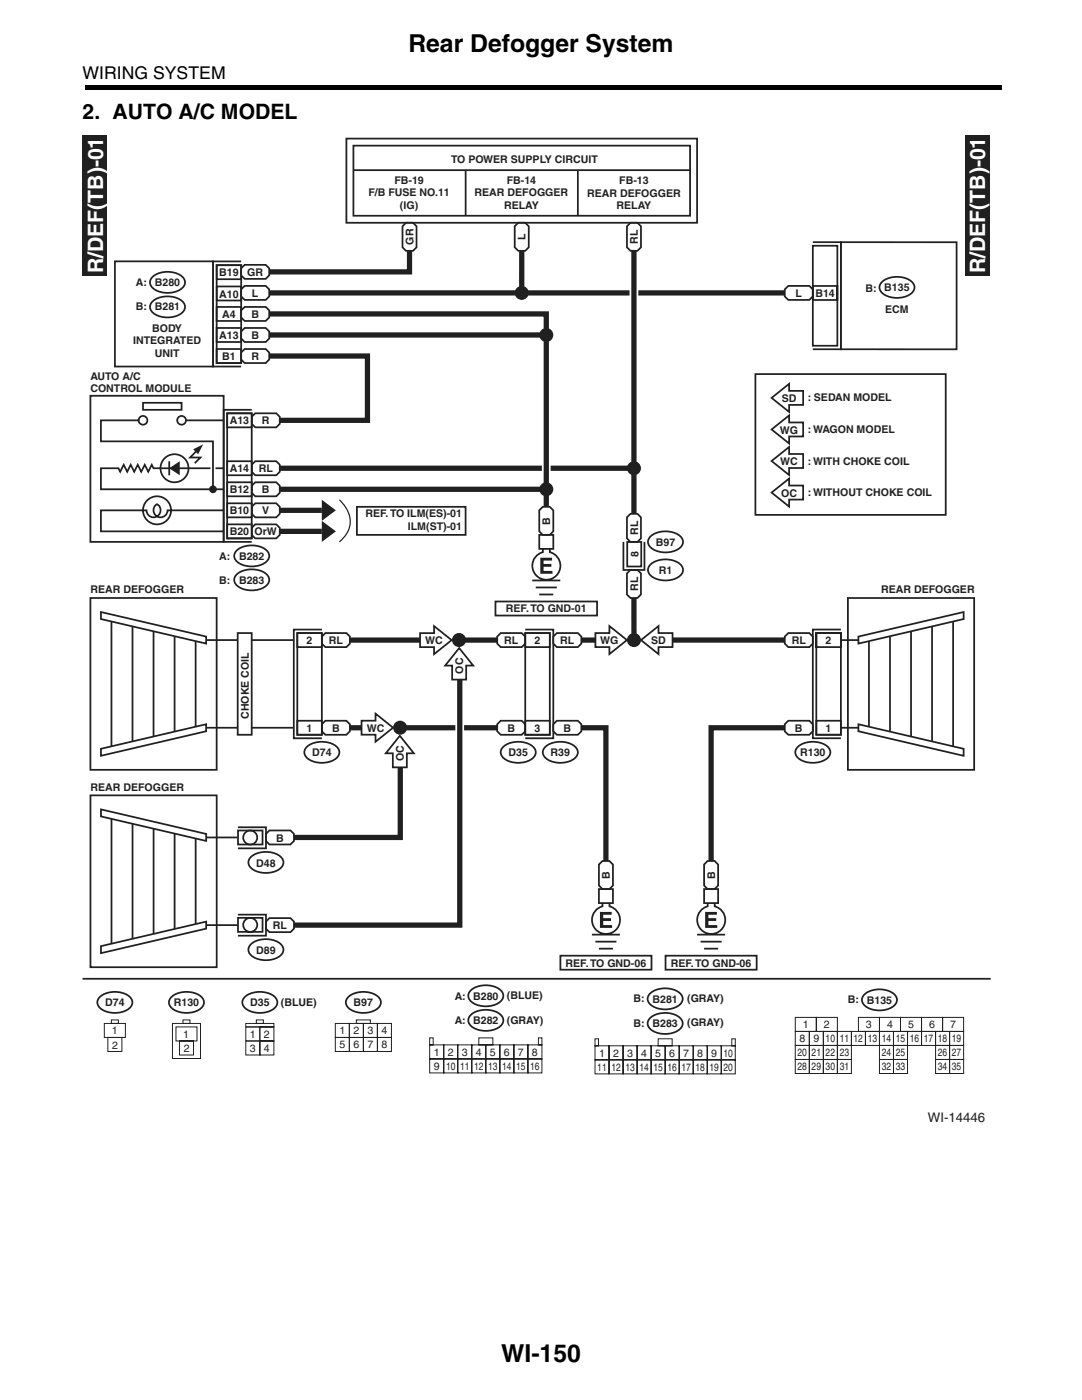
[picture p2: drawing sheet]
<svg xmlns="http://www.w3.org/2000/svg" width="216mm" height="279mm" viewBox="0 0 216 279" stroke-linecap="round" stroke-linejoin="round" font-family="sans-serif">
<path d="M17 17h183v.8h-183z" fill="#000"/>
<path d="M16.5 195.4h181.2" fill="none" stroke="#231f20" stroke-width=".35"/>
<g fill="#231f20">
<path d="M16.5 26.9h4.9v28h-4.9z"/>
<path d="M192.8 26.9h4.9v28h-4.9z"/>
</g>
<path d="M53.7 58.5h102.9M126.5 93.5h-70.7M69.8 145.3h7.2M79.9 145.3h19.3" fill="none" stroke="#231f20" stroke-width="1.1" stroke-linecap="butt"/>
<path d="M41.1 127.8h17.5M41.1 145.3h17.5" fill="none" stroke="#231f20" stroke-width=".35"/>
<path d="M47.4 126.4h2.8v20.3h-2.8z" fill="#fff"/>
<path d="M47.4 126.4h2.8v20.3h-2.8zM119.5 172.6l.7-.7h1.4l.7 .7v4.2l-.7 .7h-1.4l-.7-.7zM19.8 199.2a4.8 4.8 0 0 1 6.3 0 1.63 1.63 0 0 1-1 2.5 4.9 4.9 0 0 1-5.3-.7 1.38 1.38 0 0 1 0-1.8zM111.9 190.8h18.1v2.8h-18.1z" fill="none" stroke="#231f20" stroke-width=".35"/>
<path d="M20.8 204.3h4.2v2.8h-4.2zM21.5 207.1h2.8v2.8h-2.8zM22.2 203.6h1.4v.7h-1.4z" fill="none" stroke="#231f20" stroke-width=".2"/>
<path d="M119.8 182h2.3v.6h-1.7v.7h1.6v.5h-1.6v.9h1.8v.5h-2.4z" fill="#231f20"/>
<path d="M119.5 177.5h2.8v2.8h-2.8zM118.1 186.6h5.6M118.8 188h4.2M119.5 189.4h2.8M120.3 180.3v.6a2.8 2.8 0 0 0-1.6 4.3 2.8 2.8 0 0 0 4.6 0 2.8 2.8 0 0 0-1.6-4.3v-.6" fill="none" stroke="#231f20" stroke-width=".35"/>
<path d="M107.8 111.3h2.4v.6h-1.7v.7h1.6v.5h-1.6v.9h1.8v.5h-2.5z" fill="#231f20"/>
<g fill="none" stroke="#231f20" stroke-width=".35">
<path d="M69.1 27.7h70v16.8h-70zM70.5 29.1h67.2v14h-67.2zM70.5 34h67.2M92.9 34v9.1M115.3 34v9.1M22.9 52.2h19.6v21h-19.6zM30.3 55.4a4.8 4.8 0 0 1 6.3 0 1.63 1.63 0 0 1-1 2.6 4.9 4.9 0 0 1-5.3-.7 1.38 1.38 0 0 1 0-1.9zM43.3 52.9h4.9v2.8h-4.9zM43.3 52.9h4.8v19.6h-4.8zM43.3 57.2h4.9v2.8h-4.9zM48.1 52.2h-5.6v21h5.6M81 44.5h1.4l.7 .7v4.2l-.7 .7h-1.4l-.7-.7v-4.2z"/>
<path d="M103.4 44.5h1.4l.7 .7v4.2l-.7 .7h-1.4l-.7-.7v-4.2zM125.8 44.5h1.4l.7 .7v4.2l-.7 .7h-1.4l-.7-.7v-4.2zM30.3 60.3a4.8 4.8 0 0 1 6.3 0 1.63 1.63 0 0 1-1 2.6 4.9 4.9 0 0 1-5.3-.7 1.38 1.38 0 0 1 0-1.9zM43.2 61.3h4.9v2.8h-4.9zM43.2 65.5h4.9v2.8h-4.9zM43.2 69.7h4.9v2.8h-4.9zM106.2 115.9h5.6M106.9 117.3h4.2M107.6 106.8h2.8v2.8h-2.8zM107.6 118.7h2.8M108.4 109.6v.6a2.8 2.8 0 0 0-1.6 4.3 2.8 2.8 0 0 0 4.6 0 2.8 2.8 0 0 0-1.6-4.3v-.6M125.2 108.2h2.8v4.9h-2.8z"/>
<path d="M125.8 102.6h1.4l.7 .7v4.2l-.7 .7h-1.4l-.7-.7v-4.2zM125.8 113.8h1.4l.7 .7v4.2l-.7 .7h-1.4l-.7-.7v-4.2zM128.6 108.2v5.6h-4.2v-5.6M129.7 107.2a4.8 4.8 0 0 1 6.3 0 1.63 1.63 0 0 1-1 2.6 4.9 4.9 0 0 1-5.3-.7 1.38 1.38 0 0 1 0-1.9zM129.7 112.8a4.8 4.8 0 0 1 6.3 0 1.63 1.63 0 0 1-1 2.6 4.9 4.9 0 0 1-5.3-.7 1.38 1.38 0 0 1 0-1.9zM69.4 199.2a4.8 4.8 0 0 1 6.3 0 1.63 1.63 0 0 1-1 2.5 4.9 4.9 0 0 1-5.3-.7 1.38 1.38 0 0 1 0-1.8z"/>
</g>
<path d="M81.7 50.1v4.2h-28M53.7 71.1h19.6v12.8h-17.5" fill="none" stroke="#231f20" stroke-width="1.1" stroke-linecap="butt"/>
<path d="M66.9 204.3h2.8v2.8h-2.8zM66.9 207.1h2.8v2.8h-2.8zM69.7 204.3h2.8v2.8h-2.8zM69.7 207.1h2.8v2.8h-2.8zM71.1 203.6h2.8v.7h-2.8zM72.5 204.3h2.8v2.8h-2.8zM72.5 207.1h2.8v2.8h-2.8zM75.3 204.3h2.8v2.8h-2.8zM75.3 207.1h2.8v2.8h-2.8z" fill="none" stroke="#231f20" stroke-width=".2"/>
<path d="M28.5 80.4h7.7v1.4h-7.7z" fill="#fff"/>
<path d="M28.5 80.4h7.7v1.4h-7.7z" fill="none" stroke="#231f20" stroke-width=".35"/>
<circle cx="36.2" cy="83.9" r=".87" fill="#fff"/>
<circle cx="36.2" cy="83.9" r=".87" fill="none" stroke="#231f20" stroke-width=".35"/>
<circle cx="28.5" cy="83.9" r=".87" fill="#fff"/>
<g fill="none" stroke="#231f20" stroke-width=".35">
<path d="M50.2 81.8h-5.6v26.4h5.6"/>
<circle cx="28.5" cy="83.9" r=".87"/>
</g>
<path d="M50.2 83.2l.7-.7h4.2l.7 .7v1.4l-.7 .7h-4.2l-.7-.7z" fill="#fff"/>
<path d="M50.2 83.2l.7-.7h4.2l.7 .7v1.4l-.7 .7h-4.2l-.7-.7z" fill="none" stroke="#231f20" stroke-width=".35"/>
<path d="M45.3 82.5h4.9v2.8h-4.9z" fill="#fff"/>
<g fill="none" stroke="#231f20" stroke-width=".35">
<path d="M33.8 92.1v2.8M44.6 83.9h-7.5M45.3 82.5h4.9v2.8h-4.9zM47.1 110a4.8 4.8 0 0 1 6.3 0 1.63 1.63 0 0 1-1 2.6 4.9 4.9 0 0 1-5.3-.7 1.38 1.38 0 0 1 0-1.9zM47.1 114.8a4.8 4.8 0 0 1 6.3 0 1.63 1.63 0 0 1-1 2.6 4.9 4.9 0 0 1-5.3-.7 1.38 1.38 0 0 1 0-1.9zM61.1 149.3a4.8 4.8 0 0 1 6.3 0 1.63 1.63 0 0 1-1 2.5 4.9 4.9 0 0 1-5.3-.7 1.38 1.38 0 0 1 0-1.8z"/>
<circle cx="34.8" cy="93.5" r="2.8"/>
</g>
<path d="M33.8 93.5l2.1-1.4v2.8z" fill="#231f20"/>
<path d="M44.6 93.5h-14l-.3-.7-.7 1.4-.7-1.4-.7 1.4-.7-1.4-.7 1.4-.7-1.4-.7 1.4-.7-1.4-.7 1.4-.4-.7h-3.5v4.2h24.5" fill="none" stroke="#231f20" stroke-width=".35"/>
<path d="M38.6 89.7l1.9-1-.9 2z" fill="#231f20"/>
<path d="M39.6 89.7l-1.7 1.6h2.1l-1.1 1.2" fill="none" stroke="#231f20" stroke-width=".35"/>
<path d="M50.9 92.1h4.2l.7 .7v1.4l-.7 .7h-4.2l-.7-.7v-1.4z" fill="#fff"/>
<path d="M50.9 92.1h4.2l.7 .7v1.4l-.7 .7h-4.2l-.7-.7v-1.4z" fill="none" stroke="#231f20" stroke-width=".35"/>
<path d="M45.3 92.1h4.9v2.8h-4.9z" fill="#fff"/>
<path d="M45.3 92.1h4.9v2.8h-4.9z" fill="none" stroke="#231f20" stroke-width=".35"/>
<path d="M50.2 97l.7-.7h4.2l.7 .7v1.4l-.7 .7h-4.2l-.7-.7z" fill="#fff"/>
<path d="M50.2 97l.7-.7h4.2l.7 .7v1.4l-.7 .7h-4.2l-.7-.7z" fill="none" stroke="#231f20" stroke-width=".35"/>
<path d="M45.3 96.3h4.9v2.8h-4.9z" fill="#fff"/>
<path d="M45.3 96.3h4.9v2.8h-4.9z" fill="none" stroke="#231f20" stroke-width=".35"/>
<path d="M48.8 57.1h4.2l.7 .7v1.4l-.7 .7h-4.2l-.7-.7v-1.4z" fill="#fff"/>
<path d="M48.8 57.1h4.2l.7 .7v1.4l-.7 .7h-4.2l-.7-.7v-1.4z" fill="none" stroke="#231f20" stroke-width=".35"/>
<path d="M48.8 61.3h4.2l.7 .7v1.4l-.7 .7h-4.2l-.7-.7v-1.4z" fill="#fff"/>
<path d="M48.8 61.3h4.2l.7 .7v1.4l-.7 .7h-4.2l-.7-.7v-1.4z" fill="none" stroke="#231f20" stroke-width=".35"/>
<path d="M48.8 65.5h4.2l.7 .7v1.4l-.7 .7h-4.2l-.7-.7v-1.4z" fill="#fff"/>
<path d="M48.8 65.5h4.2l.7 .7v1.4l-.7 .7h-4.2l-.7-.7v-1.4z" fill="none" stroke="#231f20" stroke-width=".35"/>
<path d="M48.8 69.7h4.2l.7 .7v1.4l-.7 .7h-4.2l-.7-.7v-1.4z" fill="#fff"/>
<path d="M48.8 69.7h4.2l.7 .7v1.4l-.7 .7h-4.2l-.7-.7v-1.4z" fill="none" stroke="#231f20" stroke-width=".35"/>
<path d="M50.2 101.2l.7-.7h4.2l.7 .7v1.4l-.7 .7h-4.2l-.7-.7z" fill="#fff"/>
<path d="M50.2 101.2l.7-.7h4.2l.7 .7v1.4l-.7 .7h-4.2l-.7-.7z" fill="none" stroke="#231f20" stroke-width=".35"/>
<path d="M45.3 100.5h4.9v2.8h-4.9z" fill="#fff"/>
<path d="M45.3 100.5h4.9v2.8h-4.9z" fill="none" stroke="#231f20" stroke-width=".35"/>
<path d="M50.2 105.4l.7-.7h4.2l.7 .7v1.4l-.7 .7h-4.2l-.7-.7z" fill="#fff"/>
<path d="M50.2 105.4l.7-.7h4.2l.7 .7v1.4l-.7 .7h-4.2l-.7-.7z" fill="none" stroke="#231f20" stroke-width=".35"/>
<path d="M45.3 104.7h4.9v2.8h-4.9z" fill="#fff"/>
<path d="M45.3 104.7h4.9v2.8h-4.9z" fill="none" stroke="#231f20" stroke-width=".35"/>
<path d="M48.8 52.9h4.2l.7 .7v1.4l-.7 .7h-4.2l-.7-.7v-1.4z" fill="#fff"/>
<path d="M48.8 52.9h4.2l.7 .7v1.4l-.7 .7h-4.2l-.7-.7v-1.4z" fill="none" stroke="#231f20" stroke-width=".35"/>
<path d="M157.3 57.1h4.2l.7 .7v1.4l-.7 .7h-4.2l-.7-.7v-1.4z" fill="#fff"/>
<g fill="none" stroke="#231f20" stroke-width=".35">
<path d="M157.3 57.1h4.2l.7 .7v1.4l-.7 .7h-4.2l-.7-.7v-1.4zM18 79h26.6v29.2h-26.6zM45.3 82.5h4.9v25h-4.9zM18 119.4h25.2v34.3h-25.2zM44.6 101.9h-11.2a1.4 1.4 0 0 1-2.1 1.2 1.4 1.4 0 0 1 0-2.4 1.4 1.4 0 0 1 0 2.4 1.4 1.4 0 0 1-2.1-1.2h-9.1v4.2h24.5M22.2 123.6v25.9M26.4 124.3v24.5M30.6 125.3v22.4M34.8 126.4v20.3M39 127.8v17.5M64.2 125.7h-5.6v21.7h5.6M64.9 126.4h4.2l.7 .7v1.4l-.7 .7h-4.2l-.7-.7v-1.4z"/>
<path d="M64.9 143.9h4.2l.7 .7v1.4l-.7 .7h-4.2l-.7-.7v-1.4z"/>
<circle cx="31.3" cy="101.9" r="2.8"/>
</g>
<path d="M20.1 122.2l21 4.9v1.4l-21-4.9z" fill="#fff"/>
<path d="M20.1 122.2l21 4.9v1.4l-21-4.9z" fill="none" stroke="#231f20" stroke-width=".35"/>
<path d="M20.1 149.5l21-4.9v1.4l-21 4.9z" fill="#fff"/>
<path d="M162.2 49.1h4.9v19.9h-4.9zM162.2 57.1h4.9v2.8h-4.9zM162.2 48.3h5.6v21.4h-5.6M167.8 48.3l23.1 .1v21.3h-23.1zM175.9 56.4a4.8 4.8 0 0 1 6.3 0 1.63 1.63 0 0 1-1 2.6 4.9 4.9 0 0 1-5.3-.7 1.38 1.38 0 0 1 0-1.9zM20.1 149.5l21-4.9v1.4l-21 4.9z" fill="none" stroke="#231f20" stroke-width=".35"/>
<g fill="#231f20">
<circle cx="104.1" cy="58.5" r="1.4"/>
<circle cx="109" cy="66.9" r="1.4"/>
<circle cx="126.5" cy="93.5" r="1.4"/>
</g>
<path d="M104.1 50.1v8.4M53.7 66.9h55.3M109 97.7h-53.2" fill="none" stroke="#231f20" stroke-width="1.1" stroke-linecap="butt"/>
<path d="M71.2 101.2h21.7v5.6h-21.7z" fill="none" stroke="#231f20" stroke-width=".35"/>
<path d="M64.2 99.8l2.8 2.1-2.8 2.1z" fill="#231f20"/>
<path d="M55.8 101.9h8.4" fill="none" stroke="#231f20" stroke-width="1.1" stroke-linecap="butt"/>
<path d="M64.2 104l2.8 2.1-2.8 2.1z" fill="#231f20"/>
<path d="M55.8 106.1h8.4M69.8 127.8h18.9M91.5 127.8h7.7" fill="none" stroke="#231f20" stroke-width="1.1" stroke-linecap="butt"/>
<path d="M67.7 99.8a6.2 6.2 0 0 1 2.2 5l-.4 1.1-.7 1.1-1.1 1.2" fill="none" stroke="#231f20" stroke-width=".25"/>
<path d="M104.8 125.7h5.6v21.7h-5.6" fill="none" stroke="#231f20" stroke-width=".35"/>
<path d="M99.2 127.1l.7-.7h4.2l.7 .7v1.4l-.7 .7h-4.2l-.7-.7z" fill="#fff"/>
<path d="M99.2 127.1l.7-.7h4.2l.7 .7v1.4l-.7 .7h-4.2l-.7-.7z" fill="none" stroke="#231f20" stroke-width=".35"/>
<path d="M104.8 126.4h4.9v2.8h-4.9z" fill="#fff"/>
<path d="M104.8 126.4h4.9v2.8h-4.9z" fill="none" stroke="#231f20" stroke-width=".35"/>
<path d="M99.2 144.6l.7-.7h4.2l.7 .7v1.4l-.7 .7h-4.2l-.7-.7z" fill="#fff"/>
<path d="M99.2 144.6l.7-.7h4.2l.7 .7v1.4l-.7 .7h-4.2l-.7-.7z" fill="none" stroke="#231f20" stroke-width=".35"/>
<path d="M104.8 143.9h4.9v2.8h-4.9z" fill="#fff"/>
<path d="M104.8 143.9h4.9v2.8h-4.9z" fill="none" stroke="#231f20" stroke-width=".35"/>
<path d="M110.4 127.1l.7-.7h4.2l.7 .7v1.4l-.7 .7h-4.2l-.7-.7z" fill="#fff"/>
<path d="M110.4 127.1l.7-.7h4.2l.7 .7v1.4l-.7 .7h-4.2l-.7-.7z" fill="none" stroke="#231f20" stroke-width=".35"/>
<path d="M110.4 144.6l.7-.7h4.2l.7 .7v1.4l-.7 .7h-4.2l-.7-.7z" fill="#fff"/>
<path d="M104.8 126.4h4.9v20.3h-4.9zM110.4 144.6l.7-.7h4.2l.7 .7v1.4l-.7 .7h-4.2l-.7-.7z" fill="none" stroke="#231f20" stroke-width=".35"/>
<path d="M116 127.8h6.3M129.5 127.8h27.1" fill="none" stroke="#231f20" stroke-width="1.1" stroke-linecap="butt"/>
<path d="M118.8 126.4h2.8v-1.4l3.5 2.8-3.5 2.8v-1.4h-2.8z" fill="#fff"/>
<path d="M118.8 126.4h2.8v-1.4l3.5 2.8-3.5 2.8v-1.4h-2.8z" fill="none" stroke="#231f20" stroke-width=".35"/>
<path d="M127.9 127.8l3.5-2.8v1.4h2.8v2.8h-2.8v1.4z" fill="#fff"/>
<path d="M127.9 127.8l3.5-2.8v1.4h2.8v2.8h-2.8v1.4z" fill="none" stroke="#231f20" stroke-width=".35"/>
<circle cx="126.5" cy="127.8" r="1.4" fill="#231f20"/>
<path d="M126.5 119.4v8.4" fill="none" stroke="#231f20" stroke-width="1.1" stroke-linecap="butt"/>
<path d="M169.2 119.4h25.2v34.3h-25.2zM156.6 127.1l.7-.7h4.2l.7 .7v1.4l-.7 .7h-4.2l-.7-.7zM167.8 127.8h3.5M173.4 127.8v17.5M177.6 126.4v20.3M181.8 125.3v22.4M186 124.3v24.5M190.2 123.6v25.9M157.3 143.9h4.2l.7 .7v1.4l-.7 .7h-4.2l-.7-.7v-1.4zM159.1 149.2a4.8 4.8 0 0 1 6.3 0 1.63 1.63 0 0 1-1 2.6 4.9 4.9 0 0 1-5.3-.7 1.38 1.38 0 0 1 0-1.9zM167.8 145.3h3.5" fill="none" stroke="#231f20" stroke-width=".35"/>
<path d="M171.3 127.1l21-4.9v1.4l-21 4.9z" fill="#fff"/>
<path d="M171.3 127.1l21-4.9v1.4l-21 4.9z" fill="none" stroke="#231f20" stroke-width=".35"/>
<path d="M171.3 144.6l21 4.9v1.4l-21-4.9z" fill="#fff"/>
<path d="M171.3 144.6l21 4.9v1.4l-21-4.9zM141.2 171.9h1.4l.7 .7v4.2l-.7 .7h-1.4l-.7-.7v-4.2z" fill="none" stroke="#231f20" stroke-width=".35"/>
<path d="M140.8 182h2.3v.6h-1.7v.7h1.6v.5h-1.6v.9h1.8v.5h-2.4z" fill="#231f20"/>
<path d="M100.3 149.3a4.8 4.8 0 0 1 6.3 0 1.63 1.63 0 0 1-1 2.5 4.9 4.9 0 0 1-5.3-.7 1.38 1.38 0 0 1 0-1.8zM108.7 149.3a4.8 4.8 0 0 1 6.3 0 1.63 1.63 0 0 1-1 2.5 4.9 4.9 0 0 1-5.3-.7 1.38 1.38 0 0 1 0-1.8zM140.5 177.5h2.8v2.8h-2.8zM139.1 186.6h5.6M139.8 188h4.2M140.5 189.4h2.8M141.3 180.3v.6a2.8 2.8 0 0 0-1.6 4.3 2.8 2.8 0 0 0 4.6 0 2.8 2.8 0 0 0-1.6-4.3v-.6" fill="none" stroke="#231f20" stroke-width=".35"/>
<path d="M116 145.3h4.9v26.6M156.6 145.3h-14.7v26.6" fill="none" stroke="#231f20" stroke-width="1.1" stroke-linecap="butt"/>
<path d="M59.3 126.4h4.9v2.8h-4.9z" fill="#fff"/>
<path d="M59.3 126.4h4.9v2.8h-4.9z" fill="none" stroke="#231f20" stroke-width=".35"/>
<path d="M59.3 143.9h4.9v2.8h-4.9z" fill="#fff"/>
<g fill="none" stroke="#231f20" stroke-width=".35">
<path d="M107.6 101.9l.7-.7h1.4l.7 .7v4.2l-.7 .7h-1.4l-.7-.7zM59.3 126.4h4.9v20.3h-4.9zM98.9 120.1h20.3v2.8h-20.3zM162.9 126.4h4.9v20.3h-4.9zM162.9 126.4h4.9v2.8h-4.9zM167.8 125.7h-5.6v21.7h5.6M59.3 143.9h4.9v2.8h-4.9zM162.9 143.9h4.9v2.8h-4.9zM34.1 199.2a4.8 4.8 0 0 1 6.3 0 1.63 1.63 0 0 1-1 2.5 4.9 4.9 0 0 1-5.3-.7 1.38 1.38 0 0 1 0-1.8zM48.7 199.2a4.8 4.8 0 0 1 6.3 0 1.63 1.63 0 0 1-.9 2.5 4.9 4.9 0 0 1-5.4-.7 1.38 1.38 0 0 1 0-1.8zM93.8 197.9a4.8 4.8 0 0 1 6.3 0 1.63 1.63 0 0 1-.9 2.5 4.9 4.9 0 0 1-5.4-.7 1.38 1.38 0 0 1 0-1.8zM129.6 198.5a4.8 4.8 0 0 1 6.3 0 1.63 1.63 0 0 1-.9 2.5 4.9 4.9 0 0 1-5.4-.7 1.38 1.38 0 0 1 0-1.8z"/>
<path d="M132.8 190.8h18.2v2.8h-18.2zM172.4 198.7a4.8 4.8 0 0 1 6.3 0 1.63 1.63 0 0 1-1 2.5 4.9 4.9 0 0 1-5.3-.7 1.38 1.38 0 0 1 0-1.8zM93.8 202.8a4.8 4.8 0 0 1 6.3 0 1.63 1.63 0 0 1-.9 2.5 4.9 4.9 0 0 1-5.4-.7 1.38 1.38 0 0 1 0-1.8z"/>
</g>
<g fill="none" stroke="#231f20" stroke-width=".2">
<path d="M34.4 204.3h5.6v7h-5.6zM35.1 205h4.2v2.8h-4.2zM35.8 207.8h2.8v2.8h-2.8zM36.5 203.6h1.4v.7h-1.4zM49.1 205h2.8v2.8h-2.8zM49.1 207.8h2.8v2.8h-2.8zM49.1 204.3h5.6v.7h-5.6zM51.2 203.6h1.4v.7h-1.4zM51.9 205h2.8v2.8h-2.8zM51.9 207.8h2.8v2.8h-2.8zM85.8 208.6h2.8v2.8h-2.8zM85.8 211.4h2.8v2.8h-2.8z"/>
<path d="M85.8 207.2h.7v1.4h-.7zM88.6 208.6h2.8v2.8h-2.8zM88.6 211.4h2.8v2.8h-2.8zM91.4 208.6h2.8v2.8h-2.8zM91.4 211.4h2.8v2.8h-2.8zM94.2 208.6h2.8v2.8h-2.8zM94.2 211.4h2.8v2.8h-2.8zM95.6 207.2h2.8v1.4h-2.8zM97 208.6h2.8v2.8h-2.8zM97 211.4h2.8v2.8h-2.8zM99.8 208.6h2.8v2.8h-2.8zM99.8 211.4h2.8v2.8h-2.8z"/>
<path d="M102.6 208.6h2.8v2.8h-2.8zM102.6 211.4h2.8v2.8h-2.8zM105.4 208.6h2.8v2.8h-2.8zM105.4 211.4h2.8v2.8h-2.8zM107.5 207.2h.7v1.4h-.7zM118.8 208.8h2.8v2.8h-2.8zM118.8 211.6h2.8v2.8h-2.8zM118.8 207.4h.7v1.4h-.7zM121.6 208.8h2.8v2.8h-2.8zM121.6 211.6h2.8v2.8h-2.8zM124.4 208.8h2.8v2.8h-2.8zM124.4 211.6h2.8v2.8h-2.8z"/>
<path d="M127.2 208.8h2.8v2.8h-2.8zM127.2 211.6h2.8v2.8h-2.8zM130 208.8h2.8v2.8h-2.8zM130 211.6h2.8v2.8h-2.8zM131.4 207.4h2.8v1.4h-2.8zM132.8 208.8h2.8v2.8h-2.8zM132.8 211.6h2.8v2.8h-2.8zM135.6 208.8h2.8v2.8h-2.8zM135.6 211.6h2.8v2.8h-2.8zM138.4 208.8h2.8v2.8h-2.8zM138.4 211.6h2.8v2.8h-2.8zM141.2 208.8h2.8v2.8h-2.8z"/>
<path d="M141.2 211.6h2.8v2.8h-2.8zM144 208.8h2.8v2.8h-2.8zM144 211.6h2.8v2.8h-2.8zM146.1 207.4h.7v1.4h-.7z"/>
</g>
<path d="M126.5 53.6v23.8M109 69.7v34.3" fill="none" stroke="#fff" stroke-width="1.8" stroke-linecap="butt"/>
<path d="M126.5 50.1v52.5M53.7 62.7h55.3v38.5" fill="none" stroke="#231f20" stroke-width="1.1" stroke-linecap="butt"/>
<circle cx="109" cy="97.7" r="1.4" fill="#231f20"/>
<path d="M129.6 203.4a4.8 4.8 0 0 1 6.3 0 1.63 1.63 0 0 1-.9 2.5 4.9 4.9 0 0 1-5.4-.7 1.38 1.38 0 0 1 0-1.8z" fill="none" stroke="#231f20" stroke-width=".35"/>
<path d="M42.5 88.1v9.6" fill="none" stroke="#fff" stroke-width="1" stroke-linecap="butt"/>
<circle cx="42.5" cy="97.7" r=".77" fill="#231f20"/>
<g fill="none" stroke="#231f20" stroke-width=".2">
<path d="M158.7 205.9h2.8v2.8h-2.8zM158.7 208.7h2.8v2.8h-2.8zM158.7 211.5h2.8v2.8h-2.8zM158.7 203.1h4.2v2.8h-4.2zM161.5 211.5h2.8v2.8h-2.8zM161.5 205.9h2.8v2.8h-2.8zM161.5 208.7h2.8v2.8h-2.8zM162.9 203.1h4.2v2.8h-4.2zM164.3 205.9h2.8v2.8h-2.8zM164.3 211.5h2.8v2.8h-2.8zM164.3 208.7h2.8v2.8h-2.8zM167.1 205.9h2.8v2.8h-2.8z"/>
<path d="M167.1 208.7h2.8v2.8h-2.8zM167.1 211.5h2.8v2.8h-2.8zM169.9 205.9h2.8v2.8h-2.8zM171.3 203.1h4.2v2.8h-4.2zM172.7 205.9h2.8v2.8h-2.8zM175.5 205.9h2.8v2.8h-2.8zM175.5 208.7h2.8v2.8h-2.8zM175.5 211.5h2.8v2.8h-2.8zM175.5 203.1h4.2v2.8h-4.2zM178.3 205.9h2.8v2.8h-2.8zM178.3 208.7h2.8v2.8h-2.8zM178.3 211.5h2.8v2.8h-2.8z"/>
<path d="M179.7 203.1h4.2v2.8h-4.2zM181.1 205.9h2.8v2.8h-2.8zM183.9 205.9h2.8v2.8h-2.8zM183.9 203.1h4.2v2.8h-4.2zM186.7 208.7h2.8v2.8h-2.8zM186.7 205.9h2.8v2.8h-2.8zM186.7 211.5h2.8v2.8h-2.8zM188.1 203.1h4.2v2.8h-4.2zM189.5 205.9h2.8v2.8h-2.8zM189.5 208.7h2.8v2.8h-2.8zM189.5 211.5h2.8v2.8h-2.8z"/>
</g>
<path d="M27.8 83.9h-7.7v4.2h22.4v9.7M47.5 165.1h5.6v4.2h-5.6M47.5 165.8h4.9v2.8h-4.9z" fill="none" stroke="#231f20" stroke-width=".35"/>
<path d="M91.8 140.3v10.4" fill="none" stroke="#fff" stroke-width="1.8" stroke-linecap="butt"/>
<path d="M91.8 131.8v52.9h-33.1" fill="none" stroke="#231f20" stroke-width="1.1" stroke-linecap="butt"/>
<path d="M41.2 167.2h6.3z" fill="#fff"/>
<path d="M41.2 167.2h6.3" fill="none" stroke="#231f20" stroke-width=".35"/>
<path d="M41.2 184.7h6.3z" fill="#fff"/>
<path d="M18.1 158.8h25.2v34.3h-25.2zM22.3 163v25.9M26.5 163.7v24.5M30.7 164.7v22.4M34.9 165.8v20.3M39.1 167.2v17.5M49.9 171.2a4.8 4.8 0 0 1 6.3 0 1.63 1.63 0 0 1-.9 2.6 4.9 4.9 0 0 1-5.4-.7 1.38 1.38 0 0 1 0-1.9zM53.8 165.8h4.2l.7 .7v1.4l-.7 .7h-4.2l-.7-.7v-1.4zM41.2 184.7h6.3M49.9 188.7a4.8 4.8 0 0 1 6.3 0 1.63 1.63 0 0 1-.9 2.5 4.9 4.9 0 0 1-5.4-.7 1.38 1.38 0 0 1 0-1.8zM53.8 183.3h4.2l.7 .7v1.4l-.7 .7h-4.2l-.7-.7v-1.4z" fill="none" stroke="#231f20" stroke-width=".35"/>
<path d="M20.2 161.6l21 4.9v1.4l-21-4.9z" fill="#fff"/>
<path d="M20.2 161.6l21 4.9v1.4l-21-4.9z" fill="none" stroke="#231f20" stroke-width=".35"/>
<path d="M20.2 188.9l21-4.9v1.4l-21 4.9z" fill="#fff"/>
<path d="M20.2 188.9l21-4.9v1.4l-21 4.9z" fill="none" stroke="#231f20" stroke-width=".35"/>
<path d="M79.9 149.9v17.3h-21.2" fill="none" stroke="#231f20" stroke-width="1.1" stroke-linecap="butt"/>
<path d="M154 79.4l3.5-2.8v1.4h2.8v2.8h-2.8v1.4z" fill="#fff"/>
<path d="M154 79.4l3.5-2.8v1.4h2.8v2.8h-2.8v1.4z" fill="none" stroke="#231f20" stroke-width=".35"/>
<path d="M154 85.7l3.5-2.8v1.4h2.8v2.8h-2.8v1.4z" fill="#fff"/>
<path d="M154 85.7l3.5-2.8v1.4h2.8v2.8h-2.8v1.4z" fill="none" stroke="#231f20" stroke-width=".35"/>
<path d="M154 92l3.5-2.8v1.4h2.8v2.8h-2.8v1.4z" fill="#fff"/>
<path d="M154 92l3.5-2.8v1.4h2.8v2.8h-2.8v1.4z" fill="none" stroke="#231f20" stroke-width=".35"/>
<path d="M154 98.3l3.5-2.8v1.4h2.8v2.8h-2.8v1.4z" fill="#fff"/>
<g fill="none" stroke="#231f20" stroke-width=".35">
<path d="M154 98.3l3.5-2.8v1.4h2.8v2.8h-2.8v1.4zM47.5 182.6h5.6v4.2h-5.6M47.5 183.2h4.9v2.8h-4.9z"/>
<circle cx="49.9" cy="167.2" r="1.4"/>
<circle cx="49.9" cy="184.6" r="1.4"/>
</g>
<path d="M72.2 143.9h2.8v-1.4l3.5 2.8-3.5 2.8v-1.4h-2.8z" fill="#fff"/>
<path d="M72.2 143.9h2.8v-1.4l3.5 2.8-3.5 2.8v-1.4h-2.8z" fill="none" stroke="#231f20" stroke-width=".35"/>
<circle cx="79.9" cy="145.3" r="1.4" fill="#231f20"/>
<path d="M83.8 126.4h2.8v-1.4l3.5 2.8-3.5 2.8v-1.4h-2.8z" fill="#fff"/>
<path d="M83.8 126.4h2.8v-1.4l3.5 2.8-3.5 2.8v-1.4h-2.8z" fill="none" stroke="#231f20" stroke-width=".35"/>
<path d="M91.7 129.4l2.8 3.5h-1.4v2.8h-2.8v-2.8h-1.4z" fill="#fff"/>
<path d="M91.7 129.4l2.8 3.5h-1.4v2.8h-2.8v-2.8h-1.4z" fill="none" stroke="#231f20" stroke-width=".35"/>
<path d="M79.8 146.9l2.8 3.5h-1.4v2.8h-2.8v-2.8h-1.4z" fill="#fff"/>
<path d="M150.8 74.7h38v28.1h-38zM79.8 146.9l2.8 3.5h-1.4v2.8h-2.8v-2.8h-1.4z" fill="none" stroke="#231f20" stroke-width=".35"/>
<circle cx="91.6" cy="127.8" r="1.4" fill="#231f20"/>
<g font-size="4.9">
<text x="81.5" y="10.3">Rear Defogger System</text>
<text x="100" y="271.9">WI-150</text>
</g>
<text font-size="4.2" x="16.5" y="23.8">2. AUTO A/C MODEL</text>
<g font-size="4.2" fill="#fff">
<text x="20.6" y="54.6" transform="rotate(-90 20.6 54.6)">R/DEF(TB)-01</text>
<text x="196.7" y="54.6" transform="rotate(-90 196.7 54.6)">R/DEF(TB)-01</text>
</g>
<text font-size="3.5" x="16.5" y="15.7">WIRING SYSTEM</text>
<text font-size="2.6" fill="#231f20" x="185.2" y="223.9">WI-14446</text>
<g font-size="2.1" fill="#231f20">
<text x="90" y="32.5">TO POWER SUPPLY CIRCUIT</text>
<text x="73.5" y="39.2">F/B FUSE NO.11</text>
<text x="78.7" y="36.7">FB-19</text>
<text x="79.8" y="41.6">(IG)</text>
<text x="94.7" y="39.2">REAR DEFOGGER</text>
<text x="100.6" y="41.7">RELAY</text>
<text x="101.1" y="36.8">FB-14</text>
<text x="117.2" y="39.2">REAR DEFOGGER</text>
<text x="123.1" y="41.7">RELAY</text>
<text x="123.6" y="36.8">FB-13</text>
<text x="104.9" y="47.9" transform="rotate(-90 104.9 47.9)">L</text>
<text x="82.5" y="48.9" transform="rotate(-90 82.5 48.9)">GR</text>
<text x="127.3" y="48.7" transform="rotate(-90 127.3 48.7)">RL</text>
<text x="27.1" y="57.1">A:</text>
<text x="30.9" y="57.1">B280</text>
<text x="43.8" y="55.2">B19</text>
<text x="43.8" y="59.4">A10</text>
<text x="49.4" y="55.1">GR</text>
<text x="50.3" y="59.3">L</text>
<text x="158.8" y="59.3">L</text>
<text x="162.8" y="59.3">B14</text>
<text x="172.7" y="58.2">B:</text>
<text x="176.5" y="58.2">B135</text>
<text x="27.1" y="62">B:</text>
<text x="30.9" y="62">B281</text>
<text x="44.3" y="63.5">A4</text>
<text x="50.2" y="63.5">B</text>
<text x="176.7" y="62.5">ECM</text>
<text x="26.6" y="68.7">INTEGRATED</text>
<text x="30.4" y="66.2">BODY</text>
<text x="30.9" y="71.2">UNIT</text>
<text x="43.7" y="67.7">A13</text>
<text x="44.3" y="71.9">B1</text>
<text x="50.2" y="67.7">B</text>
<text x="50.2" y="71.9">R</text>
<text x="18" y="75.8">AUTO A/C</text>
<text x="18" y="78.2">CONTROL MODULE</text>
<text x="156" y="80.2">SD</text>
<text x="161.2" y="80.1">: SEDAN MODEL</text>
<text x="45.9" y="84.7">A13</text>
<text x="52.3" y="84.7">R</text>
<text x="155.7" y="86.5">WG</text>
<text x="161.2" y="86.4">: WAGON MODEL</text>
<text x="45.9" y="94.3">A14</text>
<text x="51.6" y="94.3">RL</text>
<text x="155.8" y="92.8">WC</text>
<text x="161.2" y="92.7">: WITH CHOKE COIL</text>
<text x="45.9" y="98.5">B12</text>
<text x="52.3" y="98.5">B</text>
<text x="155.9" y="99.1">OC</text>
<text x="161.2" y="99">: WITHOUT CHOKE COIL</text>
<text x="45.9" y="102.7">B10</text>
<text x="45.9" y="106.9">B20</text>
<text x="50.8" y="106.9">OrW</text>
<text x="52.3" y="102.7">V</text>
<text x="73" y="103.3">REF. TO ILM(ES)-01</text>
<text x="81.4" y="105.7">ILM(ST)-01</text>
<text x="109.8" y="104.7" transform="rotate(-90 109.8 104.7)">B</text>
<text x="127.4" y="106.8" transform="rotate(-90 127.4 106.8)">RL</text>
<text x="43.7" y="111.8">A:</text>
<text x="47.7" y="111.8">B282</text>
<text x="127.5" y="111.3" transform="rotate(-90 127.5 111.3)">8</text>
<text x="130.9" y="109">B97</text>
<text x="18" y="118.3">REAR DEFOGGER</text>
<text x="43.7" y="116.6">B:</text>
<text x="47.7" y="116.6">B283</text>
<text x="127.4" y="118" transform="rotate(-90 127.4 118)">RL</text>
<text x="131.5" y="114.6">R1</text>
<text x="175.9" y="118.4">REAR DEFOGGER</text>
<text x="101" y="122.3">REF. TO GND-01</text>
<text x="61.2" y="128.6">2</text>
<text x="65.6" y="128.6">RL</text>
<text x="84.9" y="128.6">WC</text>
<text x="100.6" y="128.6">RL</text>
<text x="106.7" y="128.6">2</text>
<text x="111.8" y="128.6">RL</text>
<text x="119.8" y="128.6">WG</text>
<text x="130" y="128.6">SD</text>
<text x="158" y="128.6">RL</text>
<text x="164.8" y="128.6">2</text>
<text x="92.5" y="134.4" transform="rotate(-90 92.5 134.4)">OC</text>
<text x="49.7" y="143.5" transform="rotate(-90 49.7 143.5)">CHOKE COIL</text>
<text x="61.2" y="146.1">1</text>
<text x="66.3" y="146.1">B</text>
<text x="73.2" y="146.1">WC</text>
<text x="101.3" y="146.1">B</text>
<text x="106.7" y="146.1">3</text>
<text x="112.5" y="146.1">B</text>
<text x="158.7" y="146.1">B</text>
<text x="164.8" y="146.1">1</text>
<text x="62.3" y="151">D74</text>
<text x="80.6" y="152" transform="rotate(-90 80.6 152)">OC</text>
<text x="101.5" y="151">D35</text>
<text x="109.9" y="151">R39</text>
<text x="159.7" y="151">R130</text>
<text x="18.1" y="157.9">REAR DEFOGGER</text>
<text x="55.1" y="168">B</text>
<text x="51.1" y="173">D48</text>
<text x="121.7" y="175.4" transform="rotate(-90 121.7 175.4)">B</text>
<text x="142.8" y="175.4" transform="rotate(-90 142.8 175.4)">B</text>
<text x="54.5" y="185.5">RL</text>
<text x="51.1" y="190.4">D89</text>
<text x="112.9" y="193">REF. TO GND-06</text>
<text x="133.9" y="193">REF. TO GND-06</text>
<text x="21" y="200.9">D74</text>
<text x="34.7" y="200.9">R130</text>
<text x="49.9" y="200.9">D35</text>
<text x="56.1" y="200.8">(BLUE)</text>
<text x="70.6" y="200.9">B97</text>
<text x="90.8" y="199.6">A: B280</text>
<text x="101.2" y="199.5">(BLUE)</text>
<text x="126.5" y="200.1">B:</text>
<text x="130.2" y="200.2">B281</text>
<text x="137.2" y="200.1">(GRAY)</text>
<text x="169.2" y="200.3">B:</text>
<text x="173" y="200.4">B135</text>
<text x="22.3" y="206.5">1</text>
<text x="22.4" y="209.3">2</text>
<text x="36.6" y="207.2">1</text>
<text x="49.9" y="210">3</text>
<text x="49.9" y="207.2">1</text>
<text x="52.7" y="210">4</text>
<text x="52.7" y="207.2">2</text>
<text x="67.7" y="206.5">1</text>
<text x="67.7" y="209.3">5</text>
<text x="70.5" y="206.5">2</text>
<text x="70.5" y="209.3">6</text>
<text x="73.3" y="206.5">3</text>
<text x="73.3" y="209.3">7</text>
<text x="76.1" y="206.5">4</text>
<text x="76.1" y="209.3">8</text>
<text x="90.8" y="204.5">A: B282</text>
<text x="101.2" y="204.4">(GRAY)</text>
<text x="126.5" y="205">B:</text>
<text x="130.2" y="205.1">B283</text>
<text x="137.2" y="204.8">(GRAY)</text>
<text x="159.6" y="208">8</text>
<text x="160.3" y="205.2">1</text>
<text x="162.4" y="208">9</text>
<text x="164.5" y="205.2">2</text>
<text x="164.8" y="208">10</text>
<text x="167.6" y="208">11</text>
<text x="170.3" y="208">12</text>
<text x="172.9" y="205.2">3</text>
<text x="173.2" y="208">13</text>
<text x="176" y="208">14</text>
<text x="177.1" y="205.2">4</text>
<text x="178.8" y="208">15</text>
<text x="181.3" y="205.2">5</text>
<text x="181.6" y="208">16</text>
<text x="184.4" y="208">17</text>
<text x="185.5" y="205.2">6</text>
<text x="187.2" y="208">18</text>
<text x="189.7" y="205.2">7</text>
<text x="190" y="208">19</text>
<text x="36.7" y="210">2</text>
<text x="86.6" y="213.6">9</text>
<text x="86.6" y="210.8">1</text>
<text x="89" y="213.6">10 11 12 13 14 15 16</text>
<text x="89.4" y="210.8">2</text>
<text x="92.2" y="210.8">3</text>
<text x="95" y="210.8">4</text>
<text x="97.8" y="210.8">5</text>
<text x="100.6" y="210.8">6</text>
<text x="103.4" y="210.8">7</text>
<text x="106.2" y="210.8">8</text>
<text x="119.2" y="213.8">11 12 13 14 15 16 17 18 19 20</text>
<text x="119.6" y="211">1</text>
<text x="122.4" y="211">2</text>
<text x="125.2" y="211">3</text>
<text x="128" y="211">4</text>
<text x="130.8" y="211">5</text>
<text x="133.6" y="211">6</text>
<text x="136.4" y="211">7</text>
<text x="139.2" y="211">8</text>
<text x="142" y="211">9</text>
<text x="144.4" y="211">10</text>
<text x="159.2" y="210.8">20</text>
<text x="159.2" y="213.6">28</text>
<text x="162" y="213.6">29</text>
<text x="162" y="210.8">21</text>
<text x="164.8" y="213.6">30</text>
<text x="164.8" y="210.8">22</text>
<text x="167.6" y="210.8">23</text>
<text x="167.6" y="213.6">31</text>
<text x="176" y="210.8">24</text>
<text x="176" y="213.6">32</text>
<text x="178.8" y="210.8">25</text>
<text x="178.8" y="213.6">33</text>
<text x="187.2" y="210.8">26</text>
<text x="187.2" y="213.6">34</text>
<text x="190" y="210.8">27</text>
<text x="190" y="213.6">35</text>
</g>
</svg>
